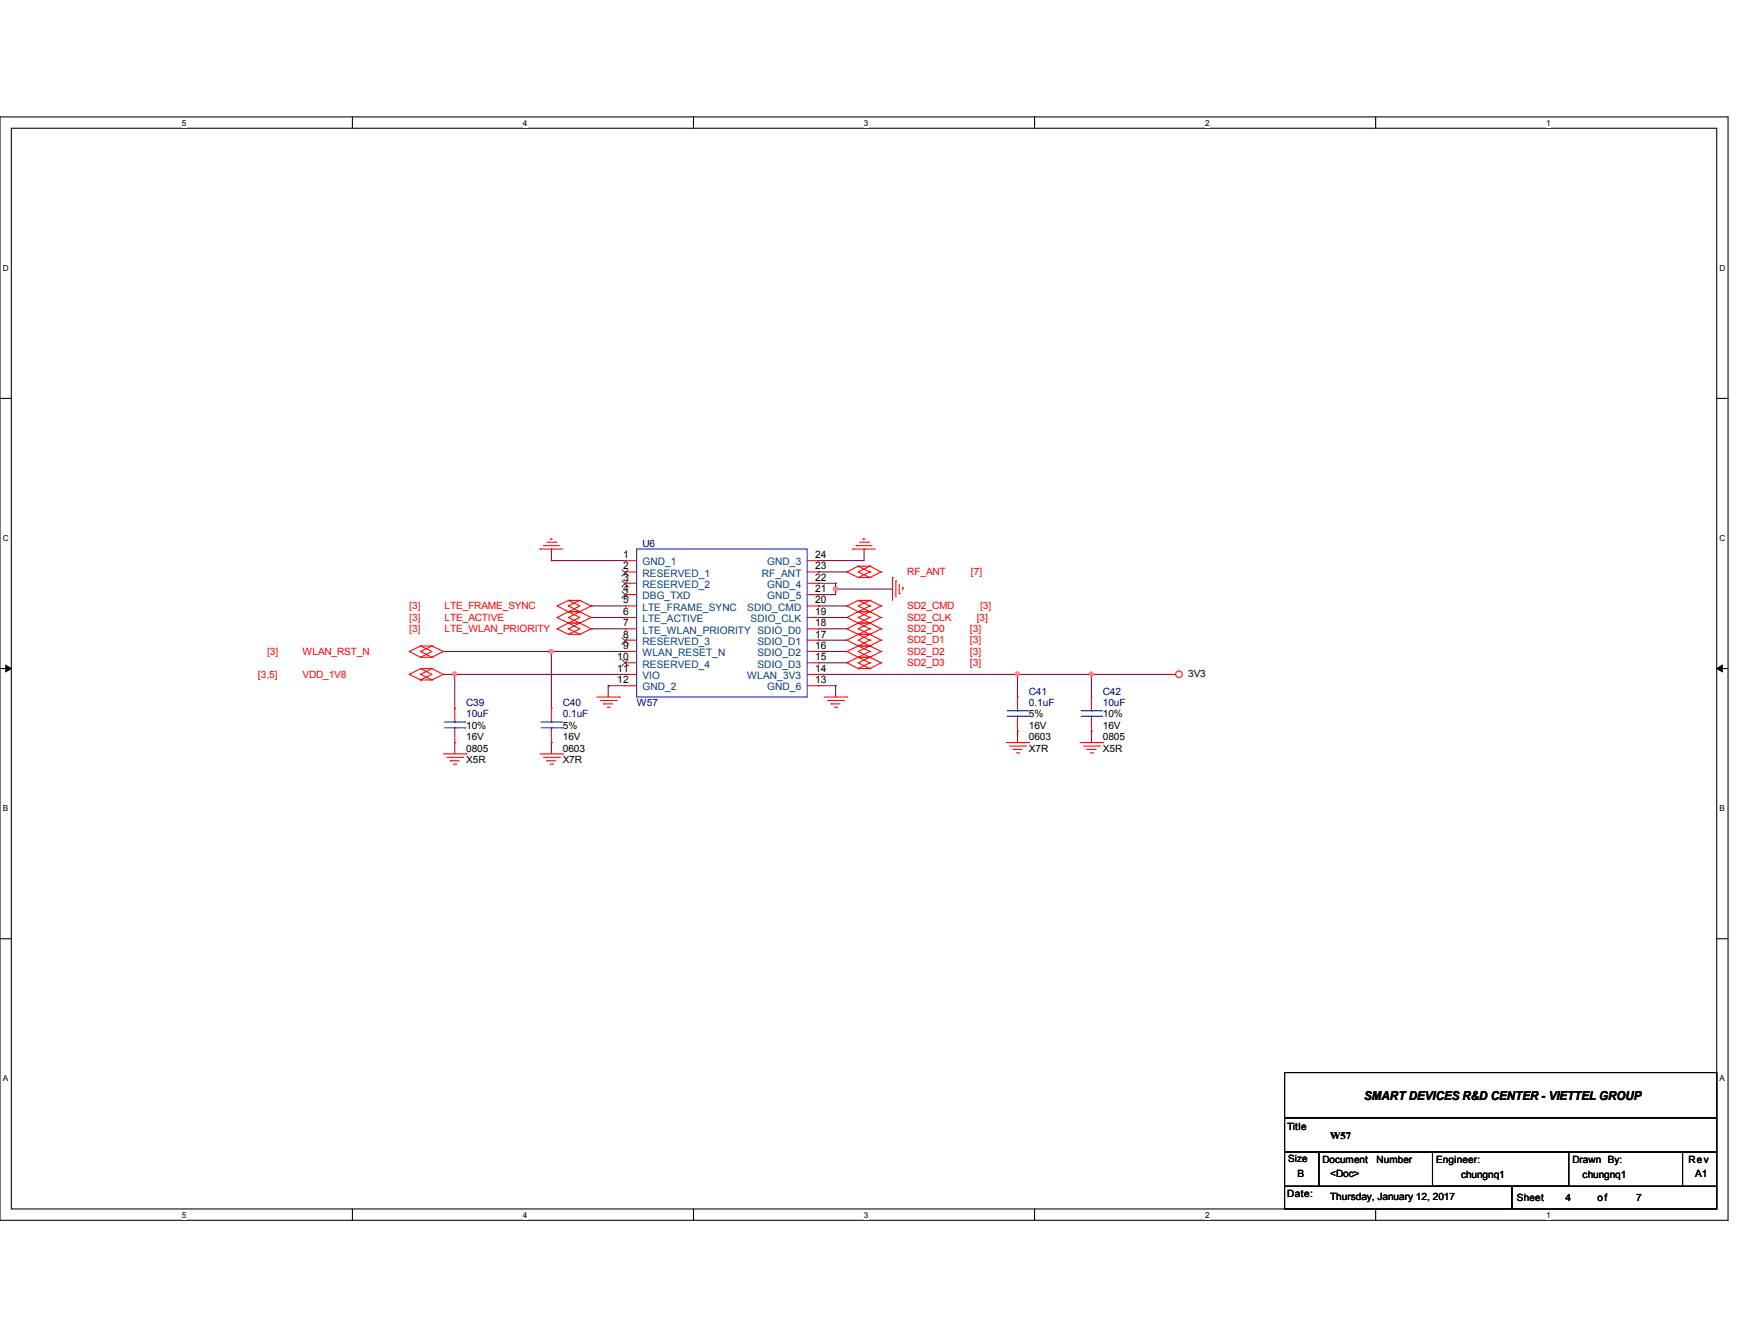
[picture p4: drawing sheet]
<svg xmlns="http://www.w3.org/2000/svg" width="279mm" height="216mm" viewBox="0 0 279 216" stroke-linecap="round" stroke-linejoin="round" font-family="sans-serif">
<path d="M0 18.8h278v177.4h-278zM1.8 20.6h274.3v173.8h-274.3z" fill="none" stroke="#000" stroke-width=".17"/>
<g fill="#fff">
<path d="M29.3 19h.7v1.5h-.7z"/>
<path d="M29.3 194.6h.7v1.4h-.7z"/>
</g>
<path d="M56.7 18.8v1.8M56.7 194.4v1.8" fill="none" stroke="#000" stroke-width=".17"/>
<g fill="#fff">
<path d="M84.1 19h.7v1.5h-.7z"/>
<path d="M84.1 194.6h.7v1.4h-.7z"/>
</g>
<path d="M111.5 18.8v1.8M111.5 194.4v1.8" fill="none" stroke="#000" stroke-width=".17"/>
<g fill="#fff">
<path d="M139 19h.7v1.5h-.7z"/>
<path d="M139 194.6h.7v1.4h-.7z"/>
</g>
<path d="M166.4 18.8v1.8M166.4 194.4v1.8" fill="none" stroke="#000" stroke-width=".17"/>
<g fill="#fff">
<path d="M193.8 19h.8v1.5h-.8z"/>
<path d="M193.8 194.6h.8v1.4h-.8z"/>
</g>
<path d="M221.3 18.8v1.8M221.3 194.4v1.8" fill="none" stroke="#000" stroke-width=".17"/>
<g fill="#fff">
<path d="M248.7 19h.7v1.5h-.7z"/>
<path d="M248.7 194.6h.7v1.4h-.7z"/>
<path d="M.5 42.3h.9v1.5h-.9z"/>
<path d="M276.6 42.3h.9v1.5h-.9z"/>
<path d="M.5 85.8h.9v1.4h-.9z"/>
<path d="M276.6 85.8h.9v1.4h-.9z"/>
</g>
<path d="M0 64.1h1.8M276.1 64.1h1.9" fill="none" stroke="#000" stroke-width=".17"/>
<g fill="#fff">
<path d="M.5 129.2h.8v1.5h-.8z"/>
<path d="M276.6 129.2h.9v1.5h-.9z"/>
</g>
<path d="M0 107.5h1.8M276.1 107.5h1.9" fill="none" stroke="#000" stroke-width=".17"/>
<path d="M.9 106.9l.9 .6-.9 .5zM276.1 107.5l.9-.6v1.1z" fill="#000" stroke="#000" stroke-width=".16"/>
<g fill="#fff">
<path d="M.5 172.6h.8v1.5h-.8z"/>
<path d="M276.6 172.6h.9v1.5h-.9z"/>
</g>
<path d="M0 150.9h1.8M276.1 150.9h1.9M206.6 172.4h69.5v7.3h-69.5zM206.6 179.7h69.5v5.5h-69.5zM206.6 185.2h5.5v5.5h-5.5zM206.6 190.7h36.6v3.7h-36.6zM212.1 185.2h58.5v5.5h-58.5zM230.4 185.2h21.9v5.5h-21.9zM243.2 190.7h32.9v3.7h-32.9zM270.6 185.2h5.5v5.5h-5.5z" fill="none" stroke="#000" stroke-width=".17"/>
<g fill="none" stroke="#800040" stroke-width=".17">
<path d="M88.7 90.1h.1M88.7 88.3h.1M88.7 88.3v1.8M88.7 90.1h11.9M95.1 97.4h.1M95.1 99.3h.1M95.1 97.4h5.5M95.1 99.3h5.5M131.7 90.1h.1M131.7 93.8h.1M131.7 95.6h.1M131.7 97.4h.1"/>
<path d="M131.7 99.3h.1M131.7 91.9h.1M131.7 93.8h2.7M131.7 97.4h4.5M131.7 99.3h4.5M131.7 91.9h4.5M134.4 94.7h.1M134.4 93.8h.1M134.4 93.8v1.8h-2.7M134.4 94.7h9.2M139 88.3h.1M139 88.3v1.8h-7.3"/>
<path d="M71.3 108.4h.1M71.3 104.7h.1M71.3 108.4h29.3M71.3 104.7h29.3M73.2 119.4h.1M73.2 108.4h.1M73.2 108.4v5.5M73.2 119.4v1.8M88.7 119.4h.1M88.7 104.7h.1M88.7 104.7v9.2M88.7 119.4v1.8"/>
<path d="M95.1 101.1h.1M95.1 101.1h5.5M97.8 110.2h.1M97.8 110.2h2.8M97.8 110.2v1.9M131.7 110.2h.1M131.7 101.1h.1M131.7 102.9h.1M131.7 104.7h.1M131.7 106.6h.1M131.7 108.4h56.6M131.7 110.2h2.7"/>
<path d="M131.7 104.7h4.5M131.7 101.1h4.5M131.7 102.9h4.5M131.7 106.6h4.5M134.4 110.2h.1M134.4 110.2v1.9M163.7 108.4h.1M163.7 117.6h.1M163.7 108.4v3.7M163.7 117.6v1.8M175.6 108.4h.1M175.6 117.6h.1"/>
<path d="M175.6 108.4v3.7M175.6 117.6v1.8"/>
</g>
<g fill="#f0f" stroke="#f0f" stroke-width=".17">
<circle cx="175.5" cy="108.4" r=".35"/>
<circle cx="73.1" cy="108.4" r=".34"/>
<circle cx="88.7" cy="104.7" r=".35"/>
<circle cx="134.4" cy="94.7" r=".35"/>
<circle cx="163.7" cy="108.4" r=".34"/>
</g>
<g fill="none" stroke="#f00" stroke-width=".17">
<path d="M86.9 88.3h.1M86.9 88.3h3.6M87.4 87.7h.1M87.4 87.7h2.6M88 87.2h1.4M88.5 86.7h.1M88.5 86.7h.4M89.4 87.2h.1M89.6 97.4h.1M89.6 99.3h.1M89.6 97.4l3.7 1.9-1.9 .9M89.6 99.3l1.8 .9"/>
<path d="M91.4 96.5h.1M91.4 98.3h.1M91.4 97.4h.1M91.4 99.3h.1M91.4 98.3h1.9M91.4 96.5h1.9M91.4 96.5l-1.8 .9M91.4 96.5l1.9 .9-3.7 1.9M91.4 97.4l3.7 1.9M91.4 99.3l1.9 .9M93.3 98.3h.1M93.3 96.5h.1"/>
<path d="M93.3 96.5l1.8 .9M93.3 96.5l-1.9 .9M95.1 97.4h.1M95.1 99.3h.1M95.1 97.4l-3.7 1.9M95.1 99.3l-1.8 .9M100.6 90.1h.1M100.6 91.9h.1M100.6 93.8h.1M100.6 95.6h.1M100.6 97.4h.1M100.6 99.3h.1"/>
<path d="M100.6 90.1h1.8M100.6 91.9h1.8M100.6 93.8h1.8M100.6 95.6h1.8M100.6 97.4h1.8M100.6 99.3h1.8M129.8 90.1h1.9M129.8 91.9h1.9M129.8 93.8h1.9M129.8 95.6h1.9M129.8 97.4h1.9M129.8 99.3h1.9"/>
<path d="M131.7 90.1h.1M131.7 91.9h.1M131.7 93.8h.1M131.7 95.6h.1M131.7 97.4h.1M131.7 99.3h.1M136.2 97.4h.1M136.2 99.3h.1M136.2 91.9h.1M136.2 97.4l1.8 .9M136.2 99.3l1.8 .9M136.2 91.9l1.8 .9"/>
<path d="M137.2 88.3h.1M137.2 88.3h3.6M137.7 87.7h.1M137.7 87.7h2.6M138 98.3h.1M138 96.5h.1M138 92.8h.1M138 91h.1M138 98.3h1.9M138 96.5h1.9M138 96.5l-1.8 .9M138 96.5l1.9 .9"/>
<path d="M138 98.3l-1.8 1M138 98.3l1.9 1M138 92.8h1.9M138 91h1.9M138 91l-1.8 .9M138 91l1.9 .9M138.3 87.2h1.4M138.8 86.7h.1M138.8 86.7h.3M139.7 87.2h.1M139.9 96.5h.1M139.9 98.3h.1"/>
<path d="M139.9 97.4h.1M139.9 99.3h.1M139.9 91h.1M139.9 92.8h.1M139.9 91.9h.1M139.9 96.5l1.8 .9M139.9 96.5l-1.9 .9 1.9 .9M139.9 97.4l-1.9 .9M139.9 98.3l1.8 1M139.9 98.3l-1.9 1 1.9 .9M139.9 99.3l-1.9 .9M139.9 91l1.8 .9"/>
<path d="M139.9 91l-1.9 .9 1.9 .9M139.9 91.9l-1.9 .9M141.7 97.4h.1M141.7 99.3h.1M141.7 91.9h.1M141.7 97.4l-1.8 .9M141.7 99.3l-1.8 .9M141.7 91.9l-1.8 .9M143.6 92.8h.1M143.6 92.8v3.7M144.1 93.4h.1M144.1 93.4v2.6"/>
<path d="M144.7 95.4h.1M144.7 93.9v1.5M145.2 94.5h.1M145.2 94.5v.4M65.8 104.7h.1M65.8 108.4h.1M65.8 104.7l1.8 1M65.8 108.4l1.8 .9M67.6 103.8h.1M67.6 105.7h.1M67.6 104.7h.1M67.6 107.5h.1"/>
<path d="M67.6 109.3h.1M67.6 108.4h.1M67.6 103.8h1.9M67.6 105.7h1.9M67.6 107.5h1.9M67.6 103.8l-1.8 .9M67.6 103.8l1.9 .9-1.9 1M67.6 104.7l1.9 1M67.6 109.3h1.9M67.6 107.5l-1.8 .9M67.6 107.5l1.9 .9-1.9 .9M67.6 108.4l1.9 .9"/>
<path d="M69.5 105.7h.1M69.5 103.8h.1M69.5 109.3h.1M69.5 107.5h.1M69.5 103.8l1.8 .9M69.5 103.8l-1.9 .9M69.5 107.5l1.8 .9M69.5 107.5l-1.9 .9M71.3 104.7h.1M71.3 108.4h.1M71.3 104.7l-1.8 1M71.3 108.4l-1.8 .9"/>
<path d="M73.2 113.9h.1M73.2 119.4h.1M73.2 113.9v1.8M73.2 117.6v1.8M88.7 113.9h.1M88.7 119.4h.1M88.7 113.9v1.8M88.7 117.6v1.8M89.6 101.1h.1M89.6 101.1l1.8 .9M91.4 100.2h.1M91.4 102h.1"/>
<path d="M91.4 101.1h.1M91.4 100.2h1.9M91.4 102h1.9M91.4 100.2l-1.8 .9M91.4 100.2l1.9 .9-1.9 .9M91.4 101.1l1.9 .9M93.3 100.2h.1M93.3 102h.1M93.3 100.2l1.8 .9M93.3 100.2l-1.9 .9M95.1 101.1h.1M95.1 101.1l-1.8 .9"/>
<path d="M96 112.1h3.7M96.6 112.6h2.5M97.1 113.2h.1M97.1 113.2h1.5M97.7 113.7h.3M98 113.7h.1M99.1 112.6h.1M99.7 112.1h.1M100.6 101.1h.1M100.6 102.9h.1M100.6 104.7h.1M100.6 106.6h.1"/>
<path d="M100.6 108.4h.1M100.6 110.2h.1M100.6 108.4h1.8M100.6 101.1h1.8M100.6 102.9h1.8M100.6 104.7h1.8M100.6 106.6h1.8M100.6 110.2h1.8M129.8 108.4h1.9M129.8 101.1h1.9M129.8 102.9h1.9M129.8 104.7h1.9"/>
<path d="M129.8 106.6h1.9M129.8 110.2h1.9M131.7 101.1h.1M131.7 102.9h.1M131.7 104.7h.1M131.7 106.6h.1M131.7 108.4h.1M131.7 110.2h.1M132.6 112.1h3.6M133.1 112.6h2.6M133.7 113.2h.1M133.7 113.2h1.4"/>
<path d="M134.2 113.7h.4M134.6 113.7h.1M135.7 112.6h.1M136.2 112.1h.1M136.2 101.1h.1M136.2 102.9h.1M136.2 104.7h.1M136.2 106.6h.1M136.2 101.1l1.8 .9M136.2 102.9l1.8 .9M136.2 104.7l1.8 1M136.2 106.6l1.8 .9"/>
<path d="M138 100.2h.1M138 102h.1M138 103.8h.1M138 105.7h.1M138 107.5h.1M138 100.2h1.9M138 102h1.9M138 100.2l-1.8 .9M138 100.2l1.9 .9M138 103.8h1.9M138 102l-1.8 .9M138 102l1.9 .9"/>
<path d="M138 105.7h1.9M138 103.8l-1.8 .9M138 103.8l1.9 .9M138 107.5h1.9M138 105.7l-1.8 .9M138 105.7l1.9 .9M139.9 100.2h.1M139.9 102h.1M139.9 101.1h.1M139.9 103.8h.1M139.9 102.9h.1M139.9 105.7h.1"/>
<path d="M139.9 104.7h.1M139.9 107.5h.1M139.9 106.6h.1M139.9 100.2l1.8 .9M139.9 100.2l-1.9 .9 1.9 .9M139.9 101.1l-1.9 .9M139.9 102l1.8 .9M139.9 102l-1.9 .9 1.9 .9M139.9 102.9l-1.9 .9M139.9 103.8l1.8 .9M139.9 103.8l-1.9 .9 1.9 1M139.9 104.7l-1.9 1"/>
<path d="M139.9 105.7l1.8 .9M139.9 105.7l-1.9 .9 1.9 .9M139.9 106.6l-1.9 .9M141.7 101.1h.1M141.7 102.9h.1M141.7 104.7h.1M141.7 106.6h.1M141.7 101.1l-1.8 .9M141.7 102.9l-1.8 .9M141.7 104.7l-1.8 1M141.7 106.6l-1.8 .9M161.8 119.4h3.7"/>
<path d="M162.4 119.9h2.5M163.7 112.1h.1M163.7 117.6h.1M163.7 112.1v1.8M163.7 115.7v1.9M164.9 119.9h.1M165.5 119.4h.1M173.7 119.4h3.7M174.3 119.9h2.5M175.6 112.1h.1M175.6 117.6h.1M175.6 112.1v1.8"/>
<path d="M175.6 115.7v1.9M176.8 119.9h.1M177.4 119.4h.1M188.3 108.4h.1M188.3 108.4h.8M71.3 121.2h3.7M71.9 121.8h2.5M72.4 122.3h.1M72.4 122.3h1.5M72.9 122.9h.4M73.3 122.9h.1M74.4 121.8h.1"/>
<path d="M75 121.2h.1M86.9 121.2h3.6M87.4 121.8h2.6M88 122.3h.1M88 122.3h1.4M88.5 122.9h.4M88.9 122.9h.1M90 121.8h.1M90.5 121.2h.1M162.9 120.5h.1M162.9 120.5h1.5M163.5 121h.4"/>
<path d="M163.9 121h.1M174.8 120.5h.1M174.8 120.5h1.5M175.4 121h.3M175.7 121h.1"/>
<circle cx="189.6" cy="108.4" r=".53"/>
</g>
<g fill="none" stroke="#00f" stroke-width=".17">
<path d="M102.4 88.3h27.4v23.8h-27.4zM71.5 117h3.3M71.5 116.1h3.3M73.2 116.1h.1M73.2 117h.1M73.2 115.7v.4M73.2 117v.6M74.8 117h.1M74.8 116.1h.1M87 117h3.3M87 116.1h3.3M88.7 116.1h.1"/>
<path d="M88.7 117h.1M88.7 115.7v.4M88.7 117v.6M90.3 117h.1M90.3 116.1h.1M162 115.1h3.3M162 114.3h3.3M163.7 114.3h.1M163.7 115.1h.1M163.7 113.9v.4M163.7 115.1v.6M165.3 115.1h.1"/>
<path d="M165.3 114.3h.1M173.9 115.1h3.3M173.9 114.3h3.3M175.6 114.3h.1M175.6 115.1h.1M175.6 113.9v.4M175.6 115.1v.6M177.2 115.1h.1M177.2 114.3h.1"/>
</g>
<g fill="none" stroke="#804000" stroke-width=".16">
<path d="M100 92.6h.1M100 94.4h.1M100 96.1h.1M100 91.5l1.1 1.1M100 93.3l1.1 1.1M100 95.1l1.1 1M101.1 92.6h.1M101.1 94.4h.1M101.1 96.1h.1M101.1 91.5l-1.1 1.1M101.1 93.3l-1.1 1.1M101.1 95.1l-1.1 1"/>
<path d="M100 103.5h.1M100 107.1h.1M100 102.5l1.1 1M100 106l1.1 1.1M101.1 103.5h.1M101.1 107.1h.1M101.1 102.5l-1.1 1M101.1 106l-1.1 1.1"/>
</g>
<text font-size="2" x="219.4" y="176.8">SMART DEVICES R&amp;D CENTER - VIETTEL GROUP</text>
<g font-size="1.7">
<text x="100.2" y="89.7">1</text>
<text x="131.1" y="89.7">24</text>
<text x="100.2" y="91.5">2</text>
<text x="100.2" y="93.3">3</text>
<text x="100.2" y="95.2">4</text>
<text x="131.1" y="91.5">23</text>
<text x="131.1" y="93.3">22</text>
<text x="131.1" y="95.2">21</text>
<text x="100.2" y="97">5</text>
<text x="100.2" y="98.8">6</text>
<text x="100.2" y="100.7">7</text>
<text x="131.1" y="97">20</text>
<text x="131.1" y="98.8">19</text>
<text x="131.1" y="100.7">18</text>
<text x="99.3" y="106.1">10</text>
<text x="99.3" y="108">11</text>
<text x="100.2" y="102.5">8</text>
<text x="100.2" y="104.3">9</text>
<text x="131.1" y="102.5">17</text>
<text x="131.1" y="104.3">16</text>
<text x="131.1" y="106.1">15</text>
<text x="131.1" y="108">14</text>
<text x="99.3" y="109.8">12</text>
<text x="131.1" y="109.8">13</text>
</g>
<g font-size="1.7" fill="#004080">
<text x="103.3" y="90.9">GND_1</text>
<text x="103.3" y="92.7">RESERVED_1</text>
<text x="103.3" y="94.5">RESERVED_2</text>
<text x="122.5" y="92.7">RF_ANT</text>
<text x="123.4" y="90.9">GND_3</text>
<text x="123.4" y="94.5">GND_4</text>
<text x="103.3" y="96.4">DBG_TXD</text>
<text x="103.3" y="98.2">LTE_FRAME_SYNC</text>
<text x="103.3" y="100">LTE_ACTIVE</text>
<text x="103.3" y="101.9">LTE_WLAN_PRIORITY SDIO_D0</text>
<text x="120.2" y="98.2">SDIO_CMD</text>
<text x="120.7" y="100">SDIO_CLK</text>
<text x="123.4" y="96.4">GND_5</text>
<text x="103.3" y="103.7">RESERVED_3</text>
<text x="103.3" y="105.5">WLAN_RESET_N</text>
<text x="103.3" y="107.3">RESERVED_4</text>
<text x="121.8" y="103.7">SDIO_D1</text>
<text x="121.8" y="105.5">SDIO_D2</text>
<text x="121.8" y="107.3">SDIO_D3</text>
<text x="103.3" y="109.2">VIO</text>
<text x="103.3" y="111">GND_2</text>
<text x="120.2" y="109.2">WLAN_3V3</text>
<text x="123.4" y="111">GND_6</text>
</g>
<g font-size="1.6" fill="#000080">
<text x="103.3" y="87.9">U6</text>
<text x="75" y="113.5">C39</text>
<text x="90.5" y="113.5">C40</text>
<text x="102.4" y="113.5">W57</text>
<text x="165.5" y="111.7">C41</text>
<text x="165.5" y="113.5">0.1uF</text>
<text x="177.4" y="111.7">C42</text>
<text x="177.4" y="113.5">10uF</text>
<text x="75" y="115.3">10uF</text>
<text x="90.5" y="115.3">0.1uF</text>
</g>
<g font-size="1.6" fill="#f00">
<text x="145.9" y="92.5">RF_ANT</text>
<text x="156.2" y="92.5">[7]</text>
<text x="65.8" y="98">[3]</text>
<text x="65.8" y="99.8">[3]</text>
<text x="65.8" y="101.6">[3]</text>
<text x="71.5" y="98">LTE_FRAME_SYNC</text>
<text x="71.5" y="99.8">LTE_ACTIVE</text>
<text x="71.5" y="101.6">LTE_WLAN_PRIORITY</text>
<text x="145.9" y="98">SD2_CMD</text>
<text x="145.9" y="99.8">SD2_CLK</text>
<text x="145.9" y="101.6">SD2_D0</text>
<text x="156" y="101.6">[3]</text>
<text x="157.1" y="99.8">[3]</text>
<text x="157.7" y="98">[3]</text>
<text x="43" y="105.3">[3]</text>
<text x="48.6" y="105.3">WLAN_RST_N</text>
<text x="145.9" y="103.4">SD2_D1</text>
<text x="145.9" y="105.3">SD2_D2</text>
<text x="145.9" y="107.1">SD2_D3</text>
<text x="156" y="103.4">[3]</text>
<text x="156" y="105.3">[3]</text>
<text x="156" y="107.1">[3]</text>
<text x="41.5" y="108.9">[3,5]</text>
<text x="48.6" y="108.9">VDD_1V8</text>
</g>
<g font-size="1.6">
<text x="191.1" y="108.8">3V3</text>
<text x="75" y="119">16V</text>
<text x="75" y="117.1">10%</text>
<text x="90.5" y="119">16V</text>
<text x="90.5" y="117.1">5%</text>
<text x="165.5" y="119">0603</text>
<text x="165.5" y="117.1">16V</text>
<text x="165.5" y="115.3">5%</text>
<text x="177.4" y="119">0805</text>
<text x="177.4" y="117.1">16V</text>
<text x="177.4" y="115.3">10%</text>
<text x="75" y="120.8">0805</text>
<text x="75" y="122.6">X5R</text>
<text x="90.5" y="120.8">0603</text>
<text x="90.5" y="122.6">X7R</text>
<text x="165.5" y="120.8">X7R</text>
<text x="177.4" y="120.8">X5R</text>
<text x="207" y="181.7">Title</text>
<text x="213.9" y="183">W57</text>
<text x="207.2" y="186.8">Size</text>
<text x="208.7" y="189.2">B</text>
<text x="212.7" y="187">Document</text>
<text x="214" y="189.2">&lt;Doc&gt;</text>
<text x="221.4" y="187">Number</text>
<text x="231" y="187">Engineer:</text>
<text x="235" y="189.4">chungnq1</text>
<text x="252.9" y="187">Drawn By:</text>
<text x="254.6" y="189.4">chungnq1</text>
<text x="271.6" y="187">Rev</text>
<text x="272.7" y="189.2">A1</text>
<text x="207" y="192.5">Date:</text>
<text x="214" y="192.9">Thursday, January 12, 2017</text>
<text x="244" y="193">Sheet</text>
<text x="251.8" y="193">4</text>
<text x="256.9" y="193">of</text>
<text x="263.2" y="193">7</text>
</g>
<g font-size="1.3">
<text x="29.3" y="20.2">5</text>
<text x="84.1" y="20.2">4</text>
<text x="139" y="20.2">3</text>
<text x="193.8" y="20.2">2</text>
<text x="248.7" y="20.2">1</text>
<text x=".5" y="43.5">D</text>
<text x="276.6" y="43.5">D</text>
<text x=".5" y="87">C</text>
<text x="276.6" y="87">C</text>
<text x=".5" y="130.4">B</text>
<text x="276.6" y="130.4">B</text>
<text x=".5" y="173.8">A</text>
<text x="276.6" y="173.8">A</text>
<text x="29.3" y="195.8">5</text>
<text x="84.1" y="195.8">4</text>
<text x="139" y="195.8">3</text>
<text x="193.8" y="195.8">2</text>
<text x="248.7" y="195.8">1</text>
</g>
</svg>
